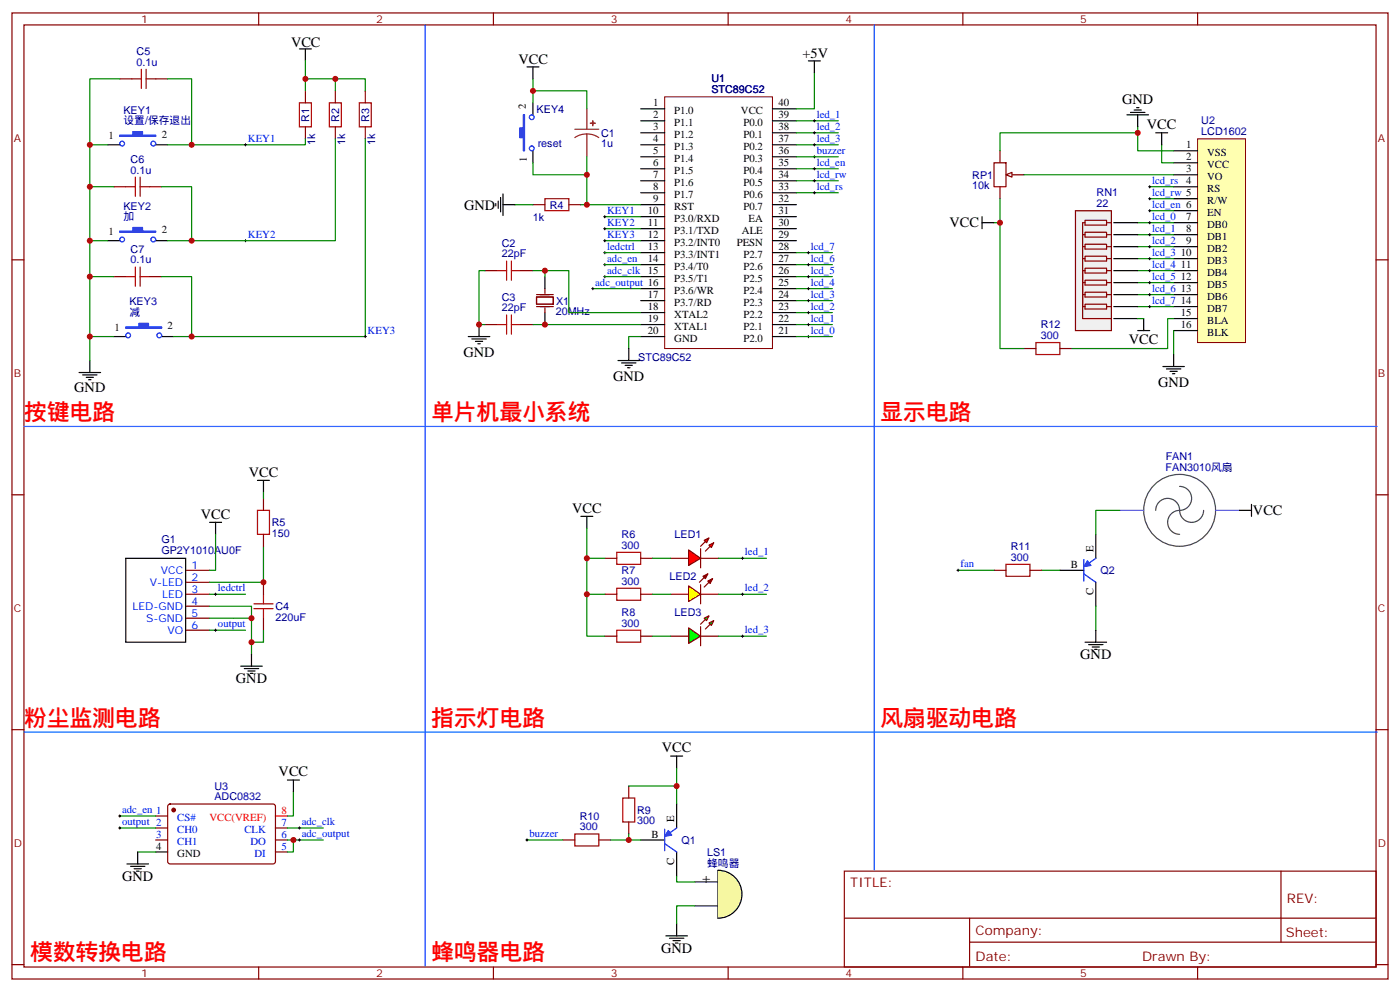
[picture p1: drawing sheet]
<svg xmlns="http://www.w3.org/2000/svg" width="412mm" height="292mm" viewBox="0 0 412 292" stroke-linecap="round" stroke-linejoin="round" font-family="sans-serif">
<g fill="none" stroke="#870000" stroke-width=".35">
<path d="M3.5 3.8h405.4v284.3h-405.4zM7.1 7.3h398.2v277.3h-398.2zM76.2 3.8v3.5M145.3 3.8v3.5M214.5 3.8v3.5M283.6 3.8v3.5M352.8 3.8v3.5M3.5 76.5h3.6M405.3 76.5h3.6M3.5 145.6h3.6M405.3 145.6h3.6M3.5 214.8h3.6"/>
<path d="M405.3 214.8h3.6M248.7 256.4h156.6v28.2h-156.6zM377.3 256.4v20.9M248.7 270.2h156.5M285.6 277.3h119.6M285.6 270.2v14.2M3.5 283.9h3.6M76.2 284.6v3.5M145.3 284.6v3.5M214.5 284.6v3.5M283.6 284.6v3.5M352.8 284.6v3.5"/>
<path d="M405.3 283.9h3.6"/>
</g>
<path d="M195.8 28.5h31.7v74.1h-31.7z" fill="#fff" stroke="#800000" stroke-width=".29"/>
<g fill="none" stroke="#000" stroke-width=".35">
<path d="M188.7 32h7.1M188.7 35.6h7.1M188.7 39.1h7.1M227.5 32h7.1M227.5 35.6h7.1M227.5 39.1h7.1M188.7 42.6h7.1M188.7 46.1h7.1M188.7 49.7h7.1M188.7 53.2h7.1M188.7 56.7h7.1M227.5 42.6h7.1"/>
<path d="M227.5 46.1h7.1M227.5 49.7h7.1M227.5 53.2h7.1M227.5 56.7h7.1M188.7 60.3h7.1M188.7 63.8h7.1M188.7 67.3h7.1M188.7 70.8h7.1M188.7 74.4h7.1M188.7 77.9h7.1M227.5 60.3h7.1M227.5 63.8h7.1"/>
<path d="M227.5 67.3h7.1M227.5 70.8h7.1M227.5 74.4h7.1M227.5 77.9h7.1M188.7 81.4h7.1M188.7 84.9h7.1M188.7 88.5h7.1M188.7 92h7.1M188.7 95.5h7.1M188.7 99.1h7.1M227.5 81.4h7.1M227.5 84.9h7.1"/>
<path d="M227.5 88.5h7.1M227.5 92h7.1M227.5 95.5h7.1M227.5 99.1h7.1"/>
</g>
<path d="M352.8 40.9h14.1v59.9h-14.1z" fill="#ffffb0" stroke="#800000" stroke-width=".29"/>
<g fill="none" stroke="#000" stroke-width=".35">
<path d="M88.2 14.4h3.5M90 14.4v3.5M155.2 19.7h3.5M157 19.7v3.5M157 30.3v3.5M31.7 42.6h3.6M45.9 42.6h3.5M146 59.9v.7M146.8 59.2v2.1M147.5 58.1v4.3M148.2 57.1v6.3M157 44.4v3.5"/>
<path d="M345.7 58.5h7.1M345.7 55h7.1M345.7 51.4h7.1M345.7 47.9h7.1M345.7 44.4h7.1M31.7 70.8h3.6M45.9 70.8h3.5M148.2 60.3h3.5M345.7 79.7h7.1M345.7 76.1h7.1M345.7 72.6h7.1M345.7 69.1h7.1"/>
<path d="M345.7 65.5h7.1M345.7 62h7.1M33.5 99.1h3.5M47.6 99.1h3.6M137.9 99.1h6.4M139 99.8h4.2M141.1 95.5v3.6M160.5 81.4v3.5M160.5 92v3.5M345.7 97.3h7.1M345.7 93.8h7.1M345.7 90.2h7.1"/>
<path d="M345.7 86.7h7.1M345.7 83.2h7.1M23.3 109.6h6.3M24.3 110.3h4.3M25.4 111.1h2.1M26.1 111.8h.7M26.5 106.1v3.5M140.1 100.5h2.1M140.8 101.2h.7M182 106.1h6.4M183.1 106.8h4.2M184.1 107.5h2.2"/>
<path d="M184.9 108.2h.7M185.2 102.6v3.5M61.7 153.7h3.6M63.5 153.7v3.6M75.8 141.4h3.6M77.6 141.4v3.5M37 164.3h17.7v24.7h-17.7zM70.9 196.1h6.4M72 196.8h4.2M73 197.5h2.1M73.7 198.2h.7M74.1 192.5v3.6"/>
<path d="M84.7 229.6h3.5M86.4 229.6v3.5M37.4 254.3h6.3M38.5 255h4.2M39.5 255.7h2.1M40.2 256.4h.7M40.6 250.8v3.5M45.9 250.8h3.5"/>
</g>
<g fill="#00f" stroke="#00f" stroke-width=".35">
<path d="M35.3 39.8h3.9v-1.1h2.8v1.1h3.9v.3h-10.6z"/>
<path d="M35.3 68h3.9v-1h2.8v1h3.9v.4h-10.6z"/>
<path d="M37 96.2h3.9v-1h2.8v1h3.9v.4h-10.6z"/>
<path d="M154.2 33.8h.3v10.6h-.3v-3.9h-1.1v-2.8h1.1z"/>
</g>
<g fill="none" stroke="#00f" stroke-width=".35">
<circle cx="156.6" cy="34.5" r=".71"/>
<circle cx="36" cy="42.3" r=".71"/>
<circle cx="45.2" cy="42.3" r=".71"/>
<circle cx="156.6" cy="43.7" r=".71"/>
<circle cx="36" cy="70.5" r=".71"/>
<circle cx="45.2" cy="70.5" r=".71"/>
<circle cx="37.7" cy="98.7" r=".71"/>
<circle cx="46.9" cy="98.7" r=".71"/>
</g>
<g fill="none" stroke="#008700" stroke-width=".35">
<path d="M90 17.9v8.8M90 23.2h8.8v3.5M98.8 23.2h8.8v3.5M157 26.7h15.9v5.3M157 23.2v7.1M234.6 35.6h12.3M234.6 39.1h12.3M90 40.9v1.7h-40.6M107.6 40.9v58.2h-56.4M172.9 46.1v5.3h-15.9v-3.5M172.9 51.4v8.9M234.6 42.6h12.3"/>
<path d="M31.7 70.8h-5.2v28.3M142.9 79.7h-1.8v15.8h1.8M151.7 60.3h5.3M157 79.7h3.5v1.7M160.5 79.7h7.1v12.3h21.1M171.1 60.3h17.6M178.2 63.8h10.5M178.2 67.3h10.5M178.2 70.8h10.5M178.2 74.4h10.5M178.2 77.9h10.5M33.5 99.1h-7v7"/>
<path d="M157 95.5h31.7M174.6 84.9h14.1M178.2 81.4h10.5M188.7 99.1h-3.5v3.5M63.5 157.3v10.6h-1.8M77.6 144.9v1.8M61.7 178.4h12.4v14.1M61.7 174.9h10.6M77.6 160.8v10.6h-15.9M61.7 182h12.4M61.7 185.5h10.6M77.6 185.5v3.5h-3.5"/>
<path d="M86.4 233.1v7.1h-1.7M35.3 240.2h10.6M35.3 243.7h10.6M40.6 250.8h5.3M84.7 247.2h10.5M84.7 243.7h10.5M86.4 247.2v3.6h-1.7"/>
</g>
<g fill="none" stroke="#a10000" stroke-width=".35">
<path d="M88.2 30.3h3.5v7h-3.5zM97 30.3h3.5v7h-3.5zM105.8 30.3h3.6v7h-3.6zM160.5 58.5h7.1v3.5h-7.1zM146.4 79.7h2.8M149.2 76.8v5.7M150.6 79.7h2.9M150.6 76.8v5.7M146.4 95.5h2.8M149.2 92.7v5.7M150.6 92.7v5.7M150.6 95.5h2.9"/>
<path d="M75.8 150.2h3.6v7.1h-3.6zM74.8 179.1h5.6M74.8 177.7h5.6M77.6 174.9v2.8M77.6 179.1v2.9"/>
</g>
<g fill="none" stroke="#870000" stroke-width=".35">
<path d="M90 26.7v3.6M90 37.3v3.6M98.8 26.7v3.6M98.8 37.3v3.6M107.6 26.7v3.6M107.6 37.3v3.6M142.9 79.7h3.5M153.5 79.7h3.5M157 60.3h3.5M167.6 60.3h3.5M142.9 95.5h3.5M153.5 95.5h3.5"/>
<path d="M77.6 146.7v3.5M77.6 157.3v3.5M54.7 167.9h7M54.7 171.4h7M54.7 174.9h7M54.7 178.4h7M77.6 171.4v3.5M54.7 182h7M54.7 185.5h7M77.6 182v3.5M49.6 236.8l.5-.2 30.6 .1 .4 .6v16.6l-.7 .4-30.6-.1-.4-.6v-16.3zM45.9 243.7h3.5"/>
<path d="M45.9 247.2h3.5M45.9 240.2h3.5M81.1 243.7h3.6M81.1 247.2h3.6M81.1 250.8h3.6"/>
</g>
<path d="M169.3 38h7.1M172.9 39.4l-1.9 .3-1.7 .8M172.9 39.4l1.8 .3 1.7 .8M172.9 32v6M172.9 39.4v6.7" fill="none" stroke="#8c2424" stroke-width=".35"/>
<g fill="#8c2424" stroke="#8c2424" stroke-width=".35">
<path d="M173.9 36.3h1.4z"/>
<path d="M174.6 35.6v1.4z"/>
</g>
<g fill="none" stroke="#000" stroke-width=".29">
<path d="M72 42.6h.7M72.3 42.3v.7M72 70.8h.7M72.3 70.5v.7M177.8 70.8h.7M177.8 63.8h.7M177.8 67.3h.7M177.8 74.4h.7M177.8 77.9h.7M178.2 63.4v.7M178.2 67v.7M178.2 70.5v.7"/>
<path d="M178.2 74v.7M178.2 77.5v.7M107.2 99.1h.7M107.6 98.7v.7M174.3 84.9h.7M174.6 84.6v.7M177.8 81.4h.7M178.2 81.1v.7M63.1 174.9h.8M63.5 174.6v.7M63.1 185.5h.8M63.5 185.1v.7"/>
<path d="M35.3 239.8v.7M34.9 240.2h.7M34.9 243.7h.7M35.3 243.3v.8M87.8 243.7h.7M87.8 247.2h.7M88.2 243.3v.8M88.2 246.9v.7"/>
</g>
<path d="M158 87.4h5v2.1h-5zM158 86.7h5M158 90.2h5M160.5 84.9v1.5M160.5 90.6v1.4" fill="none" stroke="#870012" stroke-width=".35"/>
<path d="M81.1 240.2h3.6" fill="none" stroke="#f00" stroke-width=".35"/>
<circle cx="51.2" cy="238.4" r=".53" fill="#870000" stroke="#870000" stroke-width=".35"/>
<g fill="#f00" stroke="#870000" stroke-width=".35">
<path d="M202.8 161.9l3.6 2.4-3.6 2.1z"/>
<path d="M206.4 161.5v5.6z"/>
</g>
<g fill="#870000" stroke="#870000" stroke-width=".35">
<path d="M206.4 160.8l1.4-1.4z"/>
<path d="M207.8 162.2l1.4-1.4z"/>
</g>
<g fill="#f00" stroke="#870000" stroke-width=".35">
<path d="M207.4 159l1.4-.7-.7 1.4z"/>
<path d="M208.8 160.4l1.5-.7-.8 1.4z"/>
</g>
<path d="M197.6 164.3h5.2M206.4 164.3h5.3M197.6 187.3h5.2M206.4 187.3h5.3" fill="none" stroke="#870000" stroke-width=".35"/>
<g fill="#0f0" stroke="#870000" stroke-width=".35">
<path d="M208.8 183.4l1.5-.7-.8 1.4z"/>
<path d="M207.4 182l1.4-.7-.7 1.4z"/>
</g>
<g fill="#870000" stroke="#870000" stroke-width=".35">
<path d="M207.8 185.1l1.4-1.4z"/>
<path d="M206.4 183.7l1.4-1.4z"/>
</g>
<path d="M206.4 184.4v5.7z" fill="#f00" stroke="#870000" stroke-width=".35"/>
<path d="M202.8 184.8l3.6 2.5-3.6 2.1z" fill="#0f0" stroke="#870000" stroke-width=".35"/>
<g fill="#870000" stroke="#870000" stroke-width=".35">
<path d="M208.5 171l1.4-.7-.7 1.4z"/>
<path d="M207.1 169.6l1.4-.7-.7 1.4z"/>
</g>
<path d="M197.6 174.9h5.2M206.4 174.9h5.3M206.4 172.1v5.6M208.5 168.9l-2.5 2.5M209.9 170.3l-2.5 2.5" fill="none" stroke="#870000" stroke-width=".35"/>
<path d="M202.8 172.4l3.6 2.5-3.6 2.1z" fill="#ff0" stroke="#870000" stroke-width=".35"/>
<path d="M181.7 162.6h7v3.5h-7zM181.7 173.1h7v3.6h-7zM181.7 185.5h7v3.5h-7z" fill="none" stroke="#a10000" stroke-width=".35"/>
<path d="M178.2 164.3h3.5M178.2 174.9h3.5M188.7 164.3h3.6M188.7 174.9h3.6M178.2 187.3h3.5M188.7 187.3h3.6" fill="none" stroke="#870000" stroke-width=".35"/>
<path d="M171.1 152h3.5M172.9 152v3.5M211.5 256.1v14.2" fill="none" stroke="#000" stroke-width=".35"/>
<path d="M172.9 155.5v8.8h5.3M172.9 164.3v10.6h5.3M172.9 174.9v12.4h5.3M192.3 164.3h5.3M192.3 174.9h5.3M211.7 164.3h14.1M211.7 174.9h14.1M192.3 187.3h5.3M211.7 187.3h14.1" fill="none" stroke="#008700" stroke-width=".35"/>
<path d="M239.5 35.6h.7M239.5 39.1h.7M239.9 35.2v.7M239.9 38.7v.7M239.5 42.6h.7M239.9 42.3v.7M218.4 164.3h.7M218.4 174.9h.7M218.7 164v.7M218.7 174.6v.7M218.4 187.3h.7M218.7 186.9v.7" fill="none" stroke="#000" stroke-width=".29"/>
<path d="M204.6 259.6h7.1M204.6 266.6h7.1" fill="none" stroke="#0a0545" stroke-width=".35"/>
<path d="M211.5 256.1a7.1 7.1 0 0 1 7.1 7.1 7.1 7.1 0 0 1-7.1 7.1z" fill="#f7f791" stroke="#000" stroke-width=".35"/>
<g fill="none" stroke="#000" stroke-width=".35">
<path d="M238.1 17.9h3.6M239.9 17.9v3.5M332 33.8h6.3M333 33.1h4.3M334.1 32.4h2.1M334.8 31.7h.7M335.1 33.8v3.5M340.4 39.1h3.6M342.2 39.1v3.5M322.8 157.3v7M365.1 150.2h3.6M368.7 148.4v3.6"/>
<path d="M312.2 167.9h7.1M322.8 171.4v7M319.6 189h6.4M320.7 189.7h4.2M321.7 190.4h2.1M322.4 191.1h.7M322.8 185.5v3.5M197.6 222.5h3.5M199.3 222.5v3.6M199.3 236.6v7.1M188.7 247.2h7.1M199.3 250.8v7"/>
<path d="M196.1 275.4h6.4M197.2 276.2h4.2M198.3 276.9h2.1M199 277.6h.7M199.3 271.9v3.5"/>
</g>
<path d="M319.3 164.7v6.3M319.3 168.9l3.5 2.5M322.8 164.3l-2.5 1.8M195.8 244.1v6.3M195.8 248.3l3.5 2.5M199.3 243.7l-2.5 1.8" fill="none" stroke="#00f" stroke-width=".35"/>
<g fill="#00f" stroke="#00f" stroke-width=".29">
<path d="M196.8 244.4l1.1 1.4-2.1 .4z"/>
<path d="M320.3 165l1.1 1.4-2.1 .4z"/>
</g>
<path d="M296.3 166.1h7.1v3.5h-7.1zM183.4 234.9h3.6v7h-3.6zM169.3 245.5h7.1v3.5h-7.1z" fill="none" stroke="#a10000" stroke-width=".35"/>
<path d="M292.8 47.9h3.5v7.1h-3.5zM294.6 44.4v3.5M294.6 55v3.5M298.1 51.4h3.5M292.8 167.9h3.5M303.4 167.9h3.5M185.2 231.4v3.5M165.8 247.2h3.5M176.4 247.2h3.5M185.2 241.9v3.6" fill="none" stroke="#870000" stroke-width=".35"/>
<g fill="none" stroke="#008700" stroke-width=".35">
<path d="M239.9 21.4v10.6h-5.3M335.1 37.3v7.1h10.6M234.6 46.1h12.3M234.6 49.7h12.3M234.6 53.2h12.3M234.6 56.7h12.3M338.7 55h7M338.7 58.5h7M342.2 42.6v5.3h3.5M234.6 77.9h10.6M234.6 74.4h10.6M335.1 65.5h10.6"/>
<path d="M335.1 69.1h10.6M335.1 72.6h10.6M335.1 76.1h10.6M335.1 79.7h10.6M338.7 62h7M234.6 99.1h10.6M234.6 95.5h10.6M234.6 92h10.6M234.6 88.5h10.6M234.6 84.9h10.6M234.6 81.4h10.6M335.1 83.2h10.6"/>
<path d="M335.1 86.7h10.6M335.1 90.2h10.6M329.8 150.2h-7v7.1M282.2 167.9h10.6M306.9 167.9h5.3M322.8 178.4v7.1M199.3 226.1v5.3h-14.1M199.3 231.4v5.2M155.2 247.2h10.6M179.9 247.2h8.8M185.2 245.5v1.7M199.3 257.8v1.8h5.3"/>
<path d="M204.6 266.6h-5.3v5.3"/>
</g>
<g fill="none" stroke="#000" stroke-width=".29">
<path d="M239.5 46.1h.7M239.5 49.7h.7M239.5 53.2h.7M239.5 56.7h.7M239.9 45.8v.7M239.9 49.3v.7M239.9 52.8v.8M239.9 56.4v.7M338.3 58.5h.7M338.3 55h.7M338.7 54.6v.7M338.7 58.1v.7"/>
<path d="M237.8 77.9h.7M237.8 74.4h.7M238.1 74v.7M238.1 77.5v.7M338.3 65.5h.7M338.3 69.1h.7M338.3 72.6h.7M338.3 76.1h.7M338.3 79.7h.7M338.3 62h.7M338.7 61.7v.7M338.7 65.2v.7"/>
<path d="M338.7 68.7v.7M338.7 72.2v.8M338.7 75.8v.7M338.7 79.3v.7M237.8 99.1h.7M237.8 95.5h.7M237.8 92h.7M237.8 88.5h.7M237.8 84.9h.7M237.8 81.4h.7M238.1 81.1v.7M238.1 84.6v.7"/>
<path d="M238.1 88.1v.7M238.1 91.7v.7M238.1 95.2v.7M238.1 98.7v.7M338.3 83.2h.7M338.3 86.7h.7M338.3 90.2h.7M338.7 82.8v.7M338.7 86.4v.7M338.7 89.9v.7M281.9 167.9h.7M282.2 167.5v.7"/>
<path d="M154.9 247.2h.7M155.2 246.9v.7"/>
</g>
<g fill="none" stroke="#404054" stroke-width=".35">
<path d="M340.4 150.2a3.5 3.5 0 0 1 3.6-3.5 3.5 3.5 0 0 1 3.5 3.5M347.5 150.2a3.5 3.5 0 0 0-3.5 3.5 3.5 3.5 0 0 0 3.5 3.6M347.5 150.2a3.5 3.5 0 0 0 3.5 3.5 3.5 3.5 0 0 0 3.5-3.5M347.5 143.2a3.5 3.5 0 0 1 3.5 3.5 3.5 3.5 0 0 1-3.5 3.5"/>
<circle cx="347.5" cy="150.2" r="10.6"/>
</g>
<path d="M329.8 150.2h7.1M358.1 150.2h7" fill="none" stroke="#4775d6" stroke-width=".35"/>
<path d="M296.3 51.4l1.8-.7v1.4z" fill="#f0f0f0" stroke="#870000" stroke-width=".35"/>
<path d="M335.1 39.1h-40.5v5.3M294.6 58.5v7h-1.8M301.6 51.4h44.1M345.7 97.3v7.1" fill="none" stroke="#008700" stroke-width=".35"/>
<path d="M289.3 65.5h3.5M289.3 63.8v3.5M342.5 107.9h6.4M343.6 108.6h4.2M344.7 109.3h2.1M345.4 110h.7M345.7 104.4v3.5" fill="none" stroke="#000" stroke-width=".35"/>
<path d="M305.2 100.8h7v3.6h-7z" fill="none" stroke="#a10000" stroke-width=".35"/>
<path d="M301.6 102.6h3.6M312.2 102.6h3.5" fill="none" stroke="#870000" stroke-width=".35"/>
<path d="M7.1 125.5h398.6" fill="none" stroke="#36f" stroke-width=".35"/>
<path d="M125.2 7.3v277M257.5 7.3v248.7" fill="none" stroke="#03f" stroke-width=".35"/>
<path d="M7.1 215.5h398.6" fill="none" stroke="#06f" stroke-width=".35"/>
<path d="M316.8 62h10.6v35.3h-10.6z" fill="#f0f0f0" stroke="#870000" stroke-width=".35"/>
<path d="M328.1 79.7h7M328.1 76.1h7M328.1 72.6h7M328.1 69.1h7M328.1 65.5h7M328.1 93.8h7M328.1 90.2h7M328.1 86.7h7M328.1 83.2h7M335.1 97.3h3.6M336.9 93.8v3.5" fill="none" stroke="#000" stroke-width=".35"/>
<g fill="none" stroke="#870000" stroke-width=".35">
<path d="M35.3 23.2h3.5M45.9 23.2h3.5M33.5 55h3.5M44.1 55h3.5M318.9 79.7h.7M318.9 76.1h.7M318.9 72.6h.7M318.9 69.1h.7M319.6 79h6.4v1.4h-6.4zM319.6 75.4h6.4v1.4h-6.4zM319.6 71.9h6.4v1.4h-6.4zM319.6 68.4h6.4v1.4h-6.4z"/>
<path d="M319.6 64.8h6.4v1.5h-6.4zM319.6 65.5h-.7v28.3h8.5M326 79.7h1.4M326 76.1h1.4M326 72.6h1.4M326 69.1h1.4M326 65.5h1.4M33.5 81.4h3.5M44.1 81.4h3.5M318.9 90.2h.7M318.9 86.7h.7M318.9 83.2h.7"/>
<path d="M319.6 89.5h6.4v1.4h-6.4zM319.6 86h6.4v1.4h-6.4zM319.6 82.5h6.4v1.4h-6.4zM326 90.2h1.4M326 86.7h1.4M326 83.2h1.4"/>
</g>
<path d="M35.3 23.2h-8.8v47.6M49.4 23.2h7v19.4M26.5 42.6h5.2M26.5 55h7M47.6 55h8.8v15.8h-7M98.8 40.9v29.9h-42.4M294.6 65.5v37.1h7M26.5 81.4h7M47.6 81.4h8.8v17.7M335.1 93.8h1.8M345.7 93.8h-1.7v8.8h-28.3" fill="none" stroke="#008700" stroke-width=".35"/>
<path d="M38.8 23.2h2.8M41.6 20.4v5.6M43 23.2h2.9M43 20.4v5.6M37 55h2.9M39.9 52.1v5.7M41.3 55h2.8M41.3 52.1v5.7M39.9 78.6v5.6M41.3 78.6v5.6M37 81.4h2.9M41.3 81.4h2.8" fill="none" stroke="#a10000" stroke-width=".35"/>
<g fill="#c00">
<circle cx="26.5" cy="99.1" r=".88"/>
<circle cx="90" cy="23.2" r=".88"/>
<circle cx="98.8" cy="23.2" r=".88"/>
<circle cx="157" cy="26.7" r=".88"/>
<circle cx="172.9" cy="51.4" r=".88"/>
<circle cx="172.9" cy="60.3" r=".88"/>
<circle cx="141.1" cy="95.5" r=".88"/>
<circle cx="160.5" cy="95.5" r=".88"/>
<circle cx="74.1" cy="182" r=".88"/>
<circle cx="74.1" cy="189" r=".88"/>
<circle cx="77.6" cy="171.4" r=".88"/>
<circle cx="86.4" cy="247.2" r=".88"/>
<circle cx="160.5" cy="79.7" r=".88"/>
<circle cx="172.9" cy="164.3" r=".88"/>
<circle cx="172.9" cy="174.9" r=".88"/>
<circle cx="185.2" cy="247.2" r=".88"/>
<circle cx="199.3" cy="231.4" r=".88"/>
<circle cx="335.1" cy="39.1" r=".88"/>
<circle cx="294.6" cy="65.5" r=".88"/>
<circle cx="56.4" cy="42.6" r=".88"/>
<circle cx="56.4" cy="70.8" r=".88"/>
<circle cx="56.4" cy="99.1" r=".88"/>
<circle cx="26.5" cy="81.4" r=".88"/>
<circle cx="26.5" cy="70.8" r=".88"/>
<circle cx="26.5" cy="55" r=".88"/>
<circle cx="26.5" cy="42.6" r=".88"/>
</g>
<g font-size="6.7" fill="#f00">
<text x="7.1" y="123.8">按键电路</text>
<text x="127" y="123.8">单片机最小系统</text>
<text x="259.3" y="123.8">显示电路</text>
<text x="7.1" y="213.7">粉尘监测电路</text>
<text x="127" y="213.7">指示灯电路</text>
<text x="259.3" y="213.7">风扇驱动电路</text>
<text x="8.8" y="282.5">模数转换电路</text>
<text x="127" y="282.5">蜂鸣器电路</text>
</g>
<g font-size="4.2">
<text x="85.7" y="13.7">VCC</text>
<text x="236.4" y="17.2">+5V</text>
<text x="152.8" y="19">VCC</text>
<text x="330.6" y="30.6">GND</text>
<text x="337.8" y="38">VCC</text>
<text x="136.7" y="61.7">GND</text>
<text x="279.7" y="66.9">VCC</text>
<text x="332.5" y="101.3">VCC</text>
<text x="136.5" y="105.1">GND</text>
<text x="180.6" y="112.1">GND</text>
<text x="341.1" y="114">GND</text>
<text x="21.9" y="115.3">GND</text>
<text x="73.3" y="140.3">VCC</text>
<text x="59.2" y="152.7">VCC</text>
<text x="168.5" y="150.9">VCC</text>
<text x="369.1" y="151.6">VCC</text>
<text x="318.2" y="194">GND</text>
<text x="69.5" y="201">GND</text>
<text x="195" y="221.4">VCC</text>
<text x="82.1" y="228.5">VCC</text>
<text x="36" y="259.2">GND</text>
<text x="206.4" y="259.8">+</text>
<text x="194.7" y="280.4">GND</text>
</g>
<g font-size="3.9" fill="#800">
<text x="250.5" y="261">TITLE:</text>
<text x="379.1" y="265.7">REV:</text>
<text x="287.4" y="275.2">Company:</text>
<text x="378.7" y="275.8">Sheet:</text>
<text x="287.4" y="282.9">Date:</text>
<text x="336.4" y="282.9">Drawn By:</text>
</g>
<g font-size="3.2" fill="#800">
<text x="41.6" y="6.8">1</text>
<text x="110.8" y="6.8">2</text>
<text x="179.9" y="6.8">3</text>
<text x="249.1" y="6.8">4</text>
<text x="318.2" y="6.8">5</text>
<text x="4.1" y="41.9">A</text>
<text x="405.9" y="41.9">A</text>
<text x="4.1" y="111.1">B</text>
<text x="405.9" y="111.1">B</text>
<text x="4.1" y="180.2">C</text>
<text x="405.9" y="180.2">C</text>
<text x="4.1" y="249.3">D</text>
<text x="405.9" y="249.3">D</text>
<text x="41.6" y="287.6">1</text>
<text x="110.8" y="287.6">2</text>
<text x="179.9" y="287.6">3</text>
<text x="249.1" y="287.6">4</text>
<text x="318.2" y="287.6">5</text>
</g>
<g font-size="3.2" fill="#000080">
<text x="40.2" y="16.2">C5</text>
<text x="40.2" y="19.3">0.1u</text>
<text x="209.6" y="27.4">STC89C52</text>
<text x="209.6" y="24.3">U1</text>
<text x="36.4" y="33.4">KEY1</text>
<text x="91.1" y="35.9" transform="rotate(-90 91.1 35.9)">R1</text>
<text x="99.9" y="35.9" transform="rotate(-90 99.9 35.9)">R2</text>
<text x="108.7" y="35.9" transform="rotate(-90 108.7 35.9)">R3</text>
<text x="158.1" y="33.2">KEY4</text>
<text x="36.4" y="36.6">设置/保存退出</text>
<text x="177.1" y="40.2">C1</text>
<text x="353.8" y="39.8">LCD1602</text>
<text x="353.9" y="36.6">U2</text>
<text x="38.5" y="48">C6</text>
<text x="92.9" y="42.7" transform="rotate(-90 92.9 42.7)">1k</text>
<text x="101.7" y="42.7" transform="rotate(-90 101.7 42.7)">1k</text>
<text x="110.5" y="42.7" transform="rotate(-90 110.5 42.7)">1k</text>
<text x="158.4" y="43.4">reset</text>
<text x="177.1" y="43.4">1u</text>
<text x="38.5" y="51.1">0.1u</text>
<text x="286.4" y="52.6">RP1</text>
<text x="286.4" y="55.7">10k</text>
<text x="323" y="57.7">RN1</text>
<text x="36.4" y="64.8">加</text>
<text x="36.4" y="61.7">KEY2</text>
<text x="157" y="64.9">1k</text>
<text x="161.9" y="61.4">R4</text>
<text x="323" y="61">22</text>
<text x="38.5" y="77.5">0.1u</text>
<text x="38.5" y="74.4">C7</text>
<text x="147.8" y="75.8">22pF</text>
<text x="147.8" y="72.7">C2</text>
<text x="38.1" y="89.9">KEY3</text>
<text x="147.8" y="88.5">C3</text>
<text x="163.8" y="89.7">X1</text>
<text x="38.1" y="93.1">减</text>
<text x="147.8" y="91.7">22pF</text>
<text x="163.7" y="92.8">20MHz</text>
<text x="306.6" y="99.8">300</text>
<text x="306.6" y="96.6">R12</text>
<text x="188" y="106.1">STC89C52</text>
<text x="343.4" y="135.4">FAN1</text>
<text x="343.4" y="138.6">FAN3010风扇</text>
<text x="80.1" y="154.9">R5</text>
<text x="47.5" y="159.9">G1</text>
<text x="80.1" y="158">150</text>
<text x="183.1" y="161.5">300</text>
<text x="183.1" y="158.3">R6</text>
<text x="198.7" y="158.4">LED1</text>
<text x="297.8" y="161.9">R11</text>
<text x="47.5" y="163.1">GP2Y1010AU0F</text>
<text x="297.8" y="165">300</text>
<text x="183.1" y="172.1">300</text>
<text x="183.1" y="168.9">R7</text>
<text x="197.3" y="170.7">LED2</text>
<text x="324.2" y="168.9">Q2</text>
<text x="81.1" y="179.6">C4</text>
<text x="81.1" y="182.7">220uF</text>
<text x="183.1" y="184.4">300</text>
<text x="183.1" y="181.3">R8</text>
<text x="198.7" y="181.3">LED3</text>
<text x="63.2" y="232.4">U3</text>
<text x="63.2" y="235.6">ADC0832</text>
<text x="187.7" y="239.5">R9</text>
<text x="170.8" y="244.4">300</text>
<text x="170.8" y="241.2">R10</text>
<text x="187.7" y="242.6">300</text>
<text x="200.7" y="248.3">Q1</text>
<text x="208.3" y="251.9">LS1</text>
<text x="208.3" y="255.1">蜂鸣器</text>
</g>
<g font-size="3.2">
<text x="154.9" y="32" transform="rotate(-90 154.9 32)">2</text>
<text x="192.4" y="31.3">1</text>
<text x="192.4" y="34.9">2</text>
<text x="198.6" y="33.6">P1.0</text>
<text x="218.2" y="33.6">VCC</text>
<text x="229.3" y="34.9">39</text>
<text x="229.3" y="31.3">40</text>
<text x="31.9" y="40.9">1</text>
<text x="47.6" y="40.5">2</text>
<text x="192.4" y="38.4">3</text>
<text x="192.4" y="41.9">4</text>
<text x="198.6" y="37.1">P1.1</text>
<text x="198.6" y="40.7">P1.2</text>
<text x="219" y="40.7">P0.1</text>
<text x="219" y="37.1">P0.0</text>
<text x="229.3" y="41.9">37</text>
<text x="229.3" y="38.4">38</text>
<text x="155.2" y="47.7" transform="rotate(-90 155.2 47.7)">1</text>
<text x="192.4" y="45.4">5</text>
<text x="198.6" y="44.2">P1.3</text>
<text x="198.6" y="47.7">P1.4</text>
<text x="219" y="47.7">P0.3</text>
<text x="219" y="44.2">P0.2</text>
<text x="229.3" y="45.4">36</text>
<text x="349.4" y="47.2">2</text>
<text x="349.4" y="43.7">1</text>
<text x="355.6" y="46">VSS</text>
<text x="192.4" y="49">6</text>
<text x="192.4" y="52.5">7</text>
<text x="198.6" y="51.3">P1.5</text>
<text x="219" y="51.3">P0.4</text>
<text x="229.3" y="52.5">34</text>
<text x="229.3" y="49">35</text>
<text x="349.4" y="50.7">3</text>
<text x="355.6" y="53">VO</text>
<text x="355.6" y="49.5">VCC</text>
<text x="192.4" y="56">8</text>
<text x="192.4" y="59.5">9</text>
<text x="198.6" y="54.8">P1.6</text>
<text x="198.6" y="58.3">P1.7</text>
<text x="219" y="58.3">P0.6</text>
<text x="219" y="54.8">P0.5</text>
<text x="229.3" y="59.5">32</text>
<text x="229.3" y="56">33</text>
<text x="349.4" y="54.3">4</text>
<text x="355.6" y="56.6">RS</text>
<text x="190.9" y="63.1">10</text>
<text x="198.6" y="61.8">RST</text>
<text x="198.6" y="65.4">P3.0/RXD</text>
<text x="219" y="61.8">P0.7</text>
<text x="220.5" y="65.4">EA</text>
<text x="229.3" y="63.1">31</text>
<text x="349.4" y="64.8">7</text>
<text x="355.6" y="63.6">EN</text>
<text x="355.6" y="60.1">R/W</text>
<text x="31.9" y="69.1">1</text>
<text x="47.6" y="68.7">2</text>
<text x="190.9" y="66.6">11</text>
<text x="190.9" y="70.1">12</text>
<text x="198.6" y="68.9">P3.1/TXD</text>
<text x="218.6" y="68.9">ALE</text>
<text x="229.3" y="70.1">29</text>
<text x="229.3" y="66.6">30</text>
<text x="349.4" y="71.9">9</text>
<text x="349.4" y="68.4">8</text>
<text x="355.6" y="70.7">DB1</text>
<text x="355.6" y="67.1">DB0</text>
<text x="190.9" y="73.7">13</text>
<text x="190.9" y="77.2">14</text>
<text x="198.6" y="72.4">P3.2/INT0</text>
<text x="198.6" y="76">P3.3/INT1</text>
<text x="217" y="72.4">PESN</text>
<text x="219" y="76">P2.7</text>
<text x="229.3" y="77.2">27</text>
<text x="229.3" y="73.7">28</text>
<text x="347.8" y="75.4">10</text>
<text x="355.6" y="77.7">DB3</text>
<text x="355.6" y="74.2">DB2</text>
<text x="198.6" y="79.5">P3.4/T0</text>
<text x="198.6" y="83">P3.5/T1</text>
<text x="219" y="83">P2.5</text>
<text x="219" y="79.5">P2.6</text>
<text x="229.3" y="80.7">26</text>
<text x="347.8" y="82.5">12</text>
<text x="347.8" y="79">11</text>
<text x="355.6" y="81.2">DB4</text>
<text x="190.9" y="87.8">17</text>
<text x="198.6" y="86.5">P3.6/WR</text>
<text x="219" y="86.5">P2.4</text>
<text x="229.3" y="87.8">24</text>
<text x="229.3" y="84.2">25</text>
<text x="347.8" y="89.5">14</text>
<text x="347.8" y="86">13</text>
<text x="355.6" y="88.3">DB6</text>
<text x="355.6" y="84.8">DB5</text>
<text x="190.9" y="91.3">18</text>
<text x="190.9" y="94.8">19</text>
<text x="198.6" y="90.1">P3.7/RD</text>
<text x="198.6" y="93.6">XTAL2</text>
<text x="219" y="93.6">P2.2</text>
<text x="219" y="90.1">P2.3</text>
<text x="229.3" y="94.8">22</text>
<text x="229.3" y="91.3">23</text>
<text x="347.8" y="93.1">15</text>
<text x="355.6" y="95.4">BLA</text>
<text x="355.6" y="91.8">DB7</text>
<text x="33.7" y="97.3">1</text>
<text x="49.4" y="96.9">2</text>
<text x="190.9" y="98.4">20</text>
<text x="198.6" y="97.1">XTAL1</text>
<text x="198.6" y="100.6">GND</text>
<text x="219" y="100.6">P2.0</text>
<text x="219" y="97.1">P2.1</text>
<text x="229.3" y="98.4">21</text>
<text x="347.8" y="96.6">16</text>
<text x="355.6" y="98.9">BLK</text>
<text x="315.4" y="167.1">B</text>
<text x="322.1" y="162.6" transform="rotate(-90 322.1 162.6)">E</text>
<text x="322.1" y="175.2" transform="rotate(-90 322.1 175.2)">C</text>
<text x="198.6" y="241.9" transform="rotate(-90 198.6 241.9)">E</text>
<text x="46" y="250">4</text>
<text x="191.9" y="246.5">B</text>
<text x="52.2" y="252.3">GND</text>
<text x="198.6" y="254.6" transform="rotate(-90 198.6 254.6)">C</text>
</g>
<g font-size="3.2" fill="#00f">
<text x="240.6" y="34.7">led_1</text>
<text x="73" y="41.7">KEY1</text>
<text x="240.6" y="38.2">led_2</text>
<text x="240.6" y="41.7">led_3</text>
<text x="240.6" y="45.3">buzzer</text>
<text x="240.6" y="48.8">lcd_en</text>
<text x="240.6" y="52.3">lcd_rw</text>
<text x="240.6" y="55.8">lcd_rs</text>
<text x="339.4" y="57.6">lcd_rw 5</text>
<text x="339.4" y="54.1">lcd_rs</text>
<text x="178.9" y="62.9">KEY1</text>
<text x="339.4" y="64.7">lcd_0</text>
<text x="339.4" y="61.1">lcd_en 6</text>
<text x="73" y="70">KEY2</text>
<text x="178.9" y="66.4">KEY2</text>
<text x="178.9" y="70">KEY3</text>
<text x="339.4" y="68.2">lcd_1</text>
<text x="339.4" y="71.7">lcd_2</text>
<text x="178.9" y="73.5">ledctrl</text>
<text x="178.9" y="77">adc_en</text>
<text x="238.8" y="77">lcd_6</text>
<text x="238.8" y="73.5">lcd_7</text>
<text x="339.4" y="75.2">lcd_3</text>
<text x="178.9" y="80.5">adc_clk 15</text>
<text x="238.8" y="80.5">lcd_5</text>
<text x="339.4" y="78.8">lcd_4</text>
<text x="339.4" y="82.3">lcd_5</text>
<text x="175.3" y="84.1">adc_output 16</text>
<text x="238.8" y="87.6">lcd_3</text>
<text x="238.8" y="84.1">lcd_4</text>
<text x="339.4" y="85.8">lcd_6</text>
<text x="339.4" y="89.4">lcd_7</text>
<text x="238.8" y="94.7">lcd_1</text>
<text x="238.8" y="91.1">lcd_2</text>
<text x="108.3" y="98.2">KEY3</text>
<text x="238.8" y="98.2">lcd_0</text>
<text x="56.4" y="167.5">1</text>
<text x="219.4" y="163.4">led_1</text>
<text x="282.9" y="167">fan</text>
<text x="44.1" y="172.4">V-LED</text>
<text x="47.4" y="168.9">VCC</text>
<text x="56.4" y="171">2</text>
<text x="39" y="179.5">LED-GND</text>
<text x="47.8" y="176">LED</text>
<text x="56.4" y="174.6">3</text>
<text x="56.4" y="178.1">4</text>
<text x="64.2" y="174">ledctrl</text>
<text x="219.4" y="174">led_2</text>
<text x="43.1" y="183">S-GND</text>
<text x="56.4" y="181.6">5</text>
<text x="56.4" y="185.1">6</text>
<text x="64.2" y="184.6">output</text>
<text x="49.3" y="186.5">VO</text>
<text x="219.4" y="186.4">led_3</text>
<text x="36" y="239.3">adc_en 1</text>
<text x="36" y="242.8">output 2</text>
<text x="52.2" y="245.3">CH0</text>
<text x="52.2" y="241.8">CS#</text>
<text x="72" y="245.3">CLK</text>
<text x="82.9" y="243">7</text>
<text x="88.9" y="242.8">adc_clk</text>
<text x="46" y="246.5">3</text>
<text x="52.2" y="248.8">CH1</text>
<text x="73.7" y="248.8">DO</text>
<text x="82.9" y="246.5">6</text>
<text x="82.9" y="250">5</text>
<text x="88.9" y="246.3">adc_output</text>
<text x="155.9" y="246.3">buzzer</text>
<text x="75" y="252.3">DI</text>
</g>
<g font-size="3.2" fill="#f00">
<text x="82.9" y="239.5">8</text>
<text x="61.7" y="241.8">VCC(VREF)</text>
</g>
</svg>
